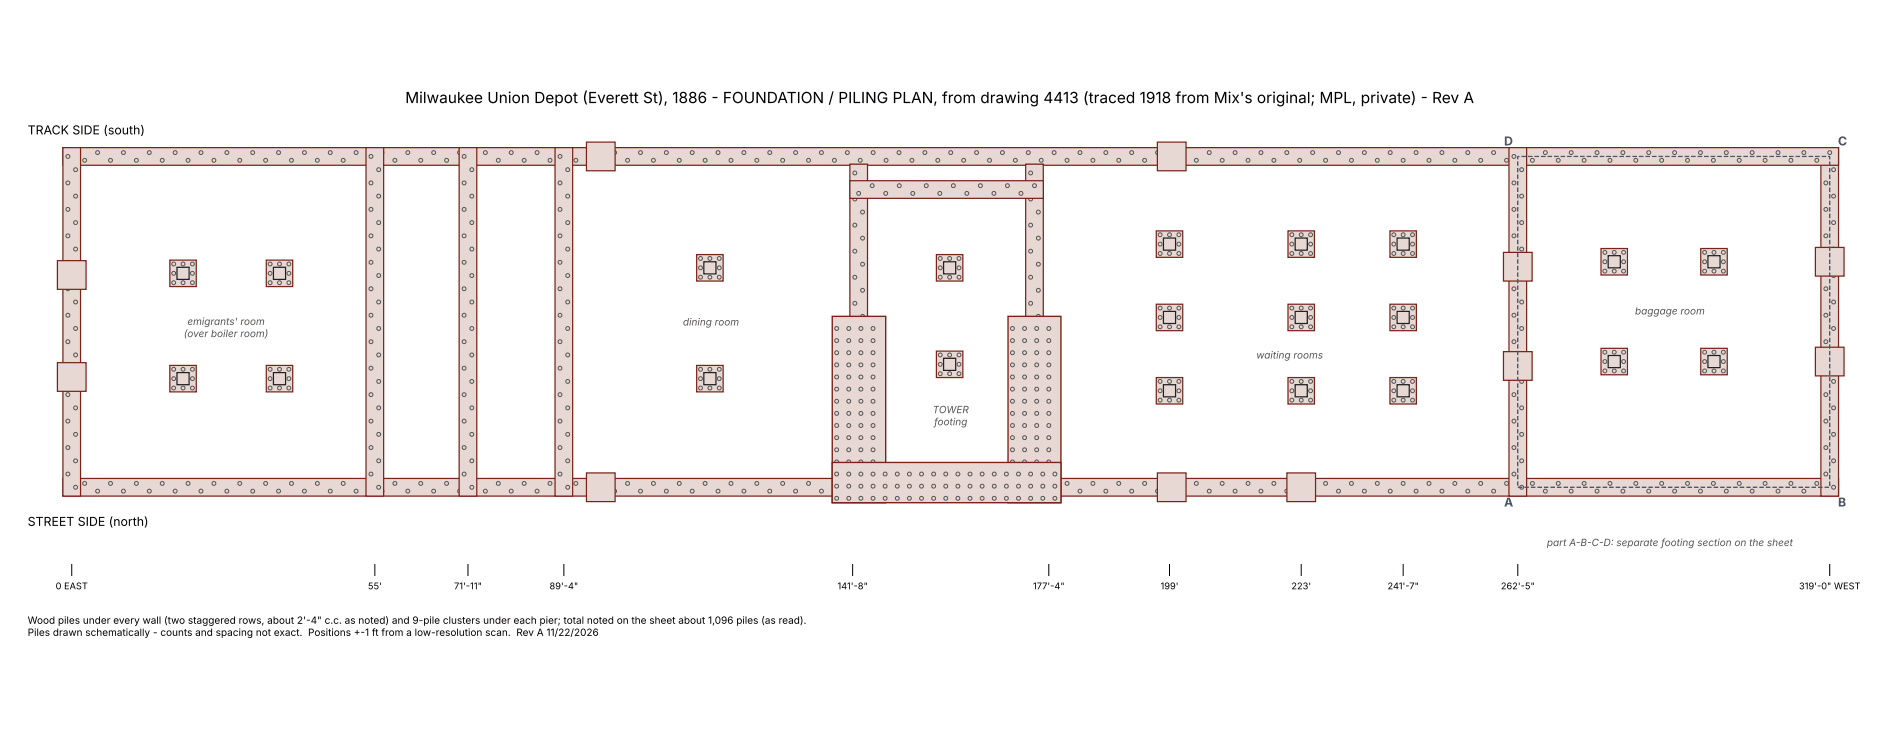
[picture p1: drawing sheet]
<svg xmlns="http://www.w3.org/2000/svg" width="432mm" height="173mm" viewBox="0 0 432 173" stroke-linecap="round" stroke-linejoin="round" font-family="sans-serif">
<path d="M14.4 109.6h407v4h-407z" fill="#e8d8d3" stroke="#7a2318" stroke-width=".28"/>
<g fill="none" stroke="#555" stroke-width=".23">
<circle cx="16.4" cy="112.5" r=".44"/>
<circle cx="19.4" cy="110.7" r=".44"/>
<circle cx="22.4" cy="112.5" r=".44"/>
<circle cx="25.3" cy="110.7" r=".44"/>
<circle cx="28.3" cy="112.5" r=".44"/>
<circle cx="31.3" cy="110.7" r=".44"/>
<circle cx="34.2" cy="112.5" r=".44"/>
<circle cx="37.2" cy="110.7" r=".44"/>
<circle cx="40.1" cy="112.5" r=".44"/>
<circle cx="43.1" cy="110.7" r=".44"/>
<circle cx="46.1" cy="112.5" r=".44"/>
<circle cx="49" cy="110.7" r=".44"/>
<circle cx="52" cy="112.5" r=".44"/>
<circle cx="55" cy="110.7" r=".44"/>
<circle cx="57.9" cy="112.5" r=".44"/>
<circle cx="60.9" cy="110.7" r=".44"/>
<circle cx="63.8" cy="112.5" r=".44"/>
<circle cx="66.8" cy="110.7" r=".44"/>
<circle cx="69.8" cy="112.5" r=".44"/>
<circle cx="72.7" cy="110.7" r=".44"/>
<circle cx="75.7" cy="112.5" r=".44"/>
<circle cx="78.7" cy="110.7" r=".44"/>
<circle cx="81.6" cy="112.5" r=".44"/>
<circle cx="84.6" cy="110.7" r=".44"/>
<circle cx="87.5" cy="112.5" r=".44"/>
<circle cx="90.5" cy="110.7" r=".44"/>
<circle cx="93.5" cy="112.5" r=".44"/>
<circle cx="96.4" cy="110.7" r=".44"/>
<circle cx="99.4" cy="112.5" r=".44"/>
<circle cx="102.4" cy="110.7" r=".44"/>
<circle cx="105.3" cy="112.5" r=".44"/>
<circle cx="108.3" cy="110.7" r=".44"/>
<circle cx="111.2" cy="112.5" r=".44"/>
<circle cx="114.2" cy="110.7" r=".44"/>
<circle cx="117.2" cy="112.5" r=".44"/>
<circle cx="120.1" cy="110.7" r=".44"/>
<circle cx="123.1" cy="112.5" r=".44"/>
<circle cx="126.1" cy="110.7" r=".44"/>
<circle cx="129" cy="112.5" r=".44"/>
<circle cx="132" cy="110.7" r=".44"/>
<circle cx="134.9" cy="112.5" r=".44"/>
<circle cx="137.9" cy="110.7" r=".44"/>
<circle cx="140.9" cy="112.5" r=".44"/>
<circle cx="143.8" cy="110.7" r=".44"/>
<circle cx="146.8" cy="112.5" r=".44"/>
<circle cx="149.8" cy="110.7" r=".44"/>
<circle cx="152.7" cy="112.5" r=".44"/>
<circle cx="155.7" cy="110.7" r=".44"/>
<circle cx="158.6" cy="112.5" r=".44"/>
<circle cx="161.6" cy="110.7" r=".44"/>
<circle cx="164.6" cy="112.5" r=".44"/>
<circle cx="167.5" cy="110.7" r=".44"/>
<circle cx="170.5" cy="112.5" r=".44"/>
<circle cx="173.5" cy="110.7" r=".44"/>
<circle cx="176.4" cy="112.5" r=".44"/>
<circle cx="179.4" cy="110.7" r=".44"/>
<circle cx="182.3" cy="112.5" r=".44"/>
<circle cx="185.3" cy="110.7" r=".44"/>
<circle cx="188.3" cy="112.5" r=".44"/>
<circle cx="191.2" cy="110.7" r=".44"/>
<circle cx="194.2" cy="112.5" r=".44"/>
<circle cx="197.2" cy="110.7" r=".44"/>
<circle cx="200.1" cy="112.5" r=".44"/>
<circle cx="203.1" cy="110.7" r=".44"/>
<circle cx="206" cy="112.5" r=".44"/>
<circle cx="209" cy="110.7" r=".44"/>
<circle cx="212" cy="112.5" r=".44"/>
<circle cx="214.9" cy="110.7" r=".44"/>
<circle cx="217.9" cy="112.5" r=".44"/>
<circle cx="220.9" cy="110.7" r=".44"/>
<circle cx="223.8" cy="112.5" r=".44"/>
<circle cx="226.8" cy="110.7" r=".44"/>
<circle cx="229.8" cy="112.5" r=".44"/>
<circle cx="232.7" cy="110.7" r=".44"/>
<circle cx="235.7" cy="112.5" r=".44"/>
<circle cx="238.6" cy="110.7" r=".44"/>
<circle cx="241.6" cy="112.5" r=".44"/>
<circle cx="244.6" cy="110.7" r=".44"/>
<circle cx="247.5" cy="112.5" r=".44"/>
<circle cx="250.5" cy="110.7" r=".44"/>
<circle cx="253.5" cy="112.5" r=".44"/>
<circle cx="256.4" cy="110.7" r=".44"/>
<circle cx="259.4" cy="112.5" r=".44"/>
<circle cx="262.3" cy="110.7" r=".44"/>
<circle cx="265.3" cy="112.5" r=".44"/>
<circle cx="268.3" cy="110.7" r=".44"/>
<circle cx="271.2" cy="112.5" r=".44"/>
<circle cx="274.2" cy="110.7" r=".44"/>
<circle cx="277.2" cy="112.5" r=".44"/>
<circle cx="280.1" cy="110.7" r=".44"/>
<circle cx="283.1" cy="112.5" r=".44"/>
<circle cx="286" cy="110.7" r=".44"/>
<circle cx="289" cy="112.5" r=".44"/>
<circle cx="292" cy="110.7" r=".44"/>
<circle cx="294.9" cy="112.5" r=".44"/>
<circle cx="297.9" cy="110.7" r=".44"/>
<circle cx="300.9" cy="112.5" r=".44"/>
<circle cx="303.8" cy="110.7" r=".44"/>
<circle cx="306.8" cy="112.5" r=".44"/>
<circle cx="309.7" cy="110.7" r=".44"/>
<circle cx="312.7" cy="112.5" r=".44"/>
<circle cx="315.7" cy="110.7" r=".44"/>
<circle cx="318.6" cy="112.5" r=".44"/>
<circle cx="321.6" cy="110.7" r=".44"/>
<circle cx="324.6" cy="112.5" r=".44"/>
<circle cx="327.5" cy="110.7" r=".44"/>
<circle cx="330.5" cy="112.5" r=".44"/>
<circle cx="333.4" cy="110.7" r=".44"/>
<circle cx="336.4" cy="112.5" r=".44"/>
<circle cx="339.4" cy="110.7" r=".44"/>
<circle cx="342.3" cy="112.5" r=".44"/>
<circle cx="345.3" cy="110.7" r=".44"/>
<circle cx="348.3" cy="112.5" r=".44"/>
<circle cx="351.2" cy="110.7" r=".44"/>
<circle cx="354.2" cy="112.5" r=".44"/>
<circle cx="357.1" cy="110.7" r=".44"/>
<circle cx="360.1" cy="112.5" r=".44"/>
<circle cx="363.1" cy="110.7" r=".44"/>
<circle cx="366" cy="112.5" r=".44"/>
<circle cx="369" cy="110.7" r=".44"/>
<circle cx="372" cy="112.5" r=".44"/>
<circle cx="374.9" cy="110.7" r=".44"/>
<circle cx="377.9" cy="112.5" r=".44"/>
<circle cx="380.8" cy="110.7" r=".44"/>
<circle cx="383.8" cy="112.5" r=".44"/>
<circle cx="386.8" cy="110.7" r=".44"/>
<circle cx="389.7" cy="112.5" r=".44"/>
<circle cx="392.7" cy="110.7" r=".44"/>
<circle cx="395.7" cy="112.5" r=".44"/>
<circle cx="398.6" cy="110.7" r=".44"/>
<circle cx="401.6" cy="112.5" r=".44"/>
<circle cx="404.5" cy="110.7" r=".44"/>
<circle cx="407.5" cy="112.5" r=".44"/>
<circle cx="410.5" cy="110.7" r=".44"/>
<circle cx="413.4" cy="112.5" r=".44"/>
<circle cx="416.4" cy="110.7" r=".44"/>
<circle cx="419.4" cy="112.5" r=".44"/>
</g>
<path d="M417.3 33.8h4.1v79.8h-4.1z" fill="#e8d8d3" stroke="#7a2318" stroke-width=".28"/>
<g fill="none" stroke="#555" stroke-width=".23">
<circle cx="418.5" cy="35.8" r=".44"/>
<circle cx="420.2" cy="38.9" r=".44"/>
<circle cx="418.5" cy="41.9" r=".44"/>
<circle cx="418.5" cy="54" r=".44"/>
<circle cx="418.5" cy="48" r=".44"/>
<circle cx="420.2" cy="57.1" r=".44"/>
<circle cx="420.2" cy="44.9" r=".44"/>
<circle cx="420.2" cy="51" r=".44"/>
<circle cx="418.5" cy="66.2" r=".44"/>
<circle cx="418.5" cy="72.2" r=".44"/>
<circle cx="418.5" cy="60.1" r=".44"/>
<circle cx="418.5" cy="78.3" r=".44"/>
<circle cx="420.2" cy="69.2" r=".44"/>
<circle cx="420.2" cy="75.2" r=".44"/>
<circle cx="420.2" cy="63.1" r=".44"/>
<circle cx="418.5" cy="84.3" r=".44"/>
<circle cx="418.5" cy="90.4" r=".44"/>
<circle cx="418.5" cy="96.5" r=".44"/>
<circle cx="420.2" cy="81.3" r=".44"/>
<circle cx="420.2" cy="99.5" r=".44"/>
<circle cx="420.2" cy="87.4" r=".44"/>
<circle cx="420.2" cy="93.4" r=".44"/>
<circle cx="418.5" cy="102.5" r=".44"/>
<circle cx="418.5" cy="108.6" r=".44"/>
<circle cx="420.2" cy="111.6" r=".44"/>
<circle cx="420.2" cy="105.6" r=".44"/>
</g>
<path d="M14.4 33.8h407v4.1h-407z" fill="#e8d8d3" stroke="#7a2318" stroke-width=".28"/>
<g fill="none" stroke="#555" stroke-width=".23">
<circle cx="16.4" cy="35" r=".44"/>
<circle cx="19.4" cy="36.7" r=".44"/>
<circle cx="22.4" cy="35" r=".44"/>
<circle cx="25.3" cy="36.7" r=".44"/>
<circle cx="28.3" cy="35" r=".44"/>
<circle cx="31.3" cy="36.7" r=".44"/>
<circle cx="34.2" cy="35" r=".44"/>
<circle cx="37.2" cy="36.7" r=".44"/>
<circle cx="40.1" cy="35" r=".44"/>
<circle cx="43.1" cy="36.7" r=".44"/>
<circle cx="46.1" cy="35" r=".44"/>
<circle cx="49" cy="36.7" r=".44"/>
<circle cx="52" cy="35" r=".44"/>
<circle cx="55" cy="36.7" r=".44"/>
<circle cx="57.9" cy="35" r=".44"/>
<circle cx="60.9" cy="36.7" r=".44"/>
<circle cx="63.8" cy="35" r=".44"/>
<circle cx="66.8" cy="36.7" r=".44"/>
<circle cx="69.8" cy="35" r=".44"/>
<circle cx="72.7" cy="36.7" r=".44"/>
<circle cx="75.7" cy="35" r=".44"/>
<circle cx="78.7" cy="36.7" r=".44"/>
<circle cx="81.6" cy="35" r=".44"/>
<circle cx="84.6" cy="36.7" r=".44"/>
<circle cx="87.5" cy="35" r=".44"/>
<circle cx="90.5" cy="36.7" r=".44"/>
<circle cx="93.5" cy="35" r=".44"/>
<circle cx="96.4" cy="36.7" r=".44"/>
<circle cx="99.4" cy="35" r=".44"/>
<circle cx="102.4" cy="36.7" r=".44"/>
<circle cx="105.3" cy="35" r=".44"/>
<circle cx="108.3" cy="36.7" r=".44"/>
<circle cx="111.2" cy="35" r=".44"/>
<circle cx="114.2" cy="36.7" r=".44"/>
<circle cx="117.2" cy="35" r=".44"/>
<circle cx="120.1" cy="36.7" r=".44"/>
<circle cx="123.1" cy="35" r=".44"/>
<circle cx="126.1" cy="36.7" r=".44"/>
<circle cx="129" cy="35" r=".44"/>
<circle cx="132" cy="36.7" r=".44"/>
<circle cx="134.9" cy="35" r=".44"/>
<circle cx="137.9" cy="36.7" r=".44"/>
<circle cx="140.9" cy="35" r=".44"/>
<circle cx="143.8" cy="36.7" r=".44"/>
<circle cx="146.8" cy="35" r=".44"/>
<circle cx="149.8" cy="36.7" r=".44"/>
<circle cx="152.7" cy="35" r=".44"/>
<circle cx="155.7" cy="36.7" r=".44"/>
<circle cx="158.6" cy="35" r=".44"/>
<circle cx="161.6" cy="36.7" r=".44"/>
<circle cx="164.6" cy="35" r=".44"/>
<circle cx="167.5" cy="36.7" r=".44"/>
<circle cx="170.5" cy="35" r=".44"/>
<circle cx="173.5" cy="36.7" r=".44"/>
<circle cx="176.4" cy="35" r=".44"/>
<circle cx="179.4" cy="36.7" r=".44"/>
<circle cx="182.3" cy="35" r=".44"/>
<circle cx="185.3" cy="36.7" r=".44"/>
<circle cx="188.3" cy="35" r=".44"/>
<circle cx="191.2" cy="36.7" r=".44"/>
<circle cx="194.2" cy="35" r=".44"/>
<circle cx="197.2" cy="36.7" r=".44"/>
<circle cx="200.1" cy="35" r=".44"/>
<circle cx="203.1" cy="36.7" r=".44"/>
<circle cx="206" cy="35" r=".44"/>
<circle cx="209" cy="36.7" r=".44"/>
<circle cx="212" cy="35" r=".44"/>
<circle cx="214.9" cy="36.7" r=".44"/>
<circle cx="217.9" cy="35" r=".44"/>
<circle cx="220.9" cy="36.7" r=".44"/>
<circle cx="223.8" cy="35" r=".44"/>
<circle cx="226.8" cy="36.7" r=".44"/>
<circle cx="229.8" cy="35" r=".44"/>
<circle cx="232.7" cy="36.7" r=".44"/>
<circle cx="235.7" cy="35" r=".44"/>
<circle cx="238.6" cy="36.7" r=".44"/>
<circle cx="241.6" cy="35" r=".44"/>
<circle cx="244.6" cy="36.7" r=".44"/>
<circle cx="247.5" cy="35" r=".44"/>
<circle cx="250.5" cy="36.7" r=".44"/>
<circle cx="253.5" cy="35" r=".44"/>
<circle cx="256.4" cy="36.7" r=".44"/>
<circle cx="259.4" cy="35" r=".44"/>
<circle cx="262.3" cy="36.7" r=".44"/>
<circle cx="265.3" cy="35" r=".44"/>
<circle cx="268.3" cy="36.7" r=".44"/>
<circle cx="271.2" cy="35" r=".44"/>
<circle cx="274.2" cy="36.7" r=".44"/>
<circle cx="277.2" cy="35" r=".44"/>
<circle cx="280.1" cy="36.7" r=".44"/>
<circle cx="283.1" cy="35" r=".44"/>
<circle cx="286" cy="36.7" r=".44"/>
<circle cx="289" cy="35" r=".44"/>
<circle cx="292" cy="36.7" r=".44"/>
<circle cx="294.9" cy="35" r=".44"/>
<circle cx="297.9" cy="36.7" r=".44"/>
<circle cx="300.9" cy="35" r=".44"/>
<circle cx="303.8" cy="36.7" r=".44"/>
<circle cx="306.8" cy="35" r=".44"/>
<circle cx="309.7" cy="36.7" r=".44"/>
<circle cx="312.7" cy="35" r=".44"/>
<circle cx="315.7" cy="36.7" r=".44"/>
<circle cx="318.6" cy="35" r=".44"/>
<circle cx="321.6" cy="36.7" r=".44"/>
<circle cx="324.6" cy="35" r=".44"/>
<circle cx="327.5" cy="36.7" r=".44"/>
<circle cx="330.5" cy="35" r=".44"/>
<circle cx="333.4" cy="36.7" r=".44"/>
<circle cx="336.4" cy="35" r=".44"/>
<circle cx="339.4" cy="36.7" r=".44"/>
<circle cx="342.3" cy="35" r=".44"/>
<circle cx="345.3" cy="36.7" r=".44"/>
<circle cx="348.3" cy="35" r=".44"/>
<circle cx="351.2" cy="36.7" r=".44"/>
<circle cx="354.2" cy="35" r=".44"/>
<circle cx="357.1" cy="36.7" r=".44"/>
<circle cx="360.1" cy="35" r=".44"/>
<circle cx="363.1" cy="36.7" r=".44"/>
<circle cx="366" cy="35" r=".44"/>
<circle cx="369" cy="36.7" r=".44"/>
<circle cx="372" cy="35" r=".44"/>
<circle cx="374.9" cy="36.7" r=".44"/>
<circle cx="377.9" cy="35" r=".44"/>
<circle cx="380.8" cy="36.7" r=".44"/>
<circle cx="383.8" cy="35" r=".44"/>
<circle cx="386.8" cy="36.7" r=".44"/>
<circle cx="389.7" cy="35" r=".44"/>
<circle cx="392.7" cy="36.7" r=".44"/>
<circle cx="395.7" cy="35" r=".44"/>
<circle cx="398.6" cy="36.7" r=".44"/>
<circle cx="401.6" cy="35" r=".44"/>
<circle cx="404.5" cy="36.7" r=".44"/>
<circle cx="407.5" cy="35" r=".44"/>
<circle cx="410.5" cy="36.7" r=".44"/>
<circle cx="413.4" cy="35" r=".44"/>
<circle cx="416.4" cy="36.7" r=".44"/>
<circle cx="419.4" cy="35" r=".44"/>
</g>
<path d="M14.4 33.8h4.1v79.8h-4.1z" fill="#e8d8d3" stroke="#7a2318" stroke-width=".28"/>
<g fill="none" stroke="#555" stroke-width=".23">
<circle cx="15.6" cy="35.8" r=".44"/>
<circle cx="17.3" cy="38.9" r=".44"/>
<circle cx="15.6" cy="41.9" r=".44"/>
<circle cx="15.6" cy="54" r=".44"/>
<circle cx="15.6" cy="48" r=".44"/>
<circle cx="17.3" cy="57.1" r=".44"/>
<circle cx="17.3" cy="44.9" r=".44"/>
<circle cx="17.3" cy="51" r=".44"/>
<circle cx="15.6" cy="66.2" r=".44"/>
<circle cx="15.6" cy="72.2" r=".44"/>
<circle cx="15.6" cy="60.1" r=".44"/>
<circle cx="15.6" cy="78.3" r=".44"/>
<circle cx="17.3" cy="69.2" r=".44"/>
<circle cx="17.3" cy="63.1" r=".44"/>
<circle cx="17.3" cy="75.2" r=".44"/>
<circle cx="15.6" cy="90.4" r=".44"/>
<circle cx="15.6" cy="96.5" r=".44"/>
<circle cx="15.6" cy="84.3" r=".44"/>
<circle cx="17.3" cy="81.3" r=".44"/>
<circle cx="17.3" cy="93.4" r=".44"/>
<circle cx="17.3" cy="87.4" r=".44"/>
<circle cx="17.3" cy="99.5" r=".44"/>
<circle cx="15.6" cy="102.5" r=".44"/>
<circle cx="15.6" cy="108.6" r=".44"/>
<circle cx="17.3" cy="111.6" r=".44"/>
<circle cx="17.3" cy="105.6" r=".44"/>
</g>
<path d="M83.9 33.8h4v79.8h-4z" fill="#e8d8d3" stroke="#7a2318" stroke-width=".28"/>
<g fill="none" stroke="#555" stroke-width=".23">
<circle cx="85" cy="35.8" r=".44"/>
<circle cx="86.8" cy="38.9" r=".44"/>
<circle cx="85" cy="54" r=".44"/>
<circle cx="85" cy="41.9" r=".44"/>
<circle cx="85" cy="48" r=".44"/>
<circle cx="86.8" cy="57.1" r=".44"/>
<circle cx="86.8" cy="44.9" r=".44"/>
<circle cx="86.8" cy="51" r=".44"/>
<circle cx="85" cy="66.2" r=".44"/>
<circle cx="85" cy="72.2" r=".44"/>
<circle cx="85" cy="60.1" r=".44"/>
<circle cx="85" cy="78.3" r=".44"/>
<circle cx="86.8" cy="69.2" r=".44"/>
<circle cx="86.8" cy="75.2" r=".44"/>
<circle cx="86.8" cy="63.1" r=".44"/>
<circle cx="85" cy="90.4" r=".44"/>
<circle cx="85" cy="84.3" r=".44"/>
<circle cx="85" cy="96.5" r=".44"/>
<circle cx="86.8" cy="81.3" r=".44"/>
<circle cx="86.8" cy="93.4" r=".44"/>
<circle cx="86.8" cy="87.4" r=".44"/>
<circle cx="86.8" cy="99.5" r=".44"/>
<circle cx="85" cy="108.6" r=".44"/>
<circle cx="85" cy="102.5" r=".44"/>
<circle cx="86.8" cy="105.6" r=".44"/>
<circle cx="86.8" cy="111.6" r=".44"/>
</g>
<path d="M105.2 33.8h4.1v79.8h-4.1z" fill="#e8d8d3" stroke="#7a2318" stroke-width=".28"/>
<g fill="none" stroke="#555" stroke-width=".23">
<circle cx="106.4" cy="35.8" r=".44"/>
<circle cx="108.1" cy="38.9" r=".44"/>
<circle cx="106.4" cy="54" r=".44"/>
<circle cx="106.4" cy="41.9" r=".44"/>
<circle cx="106.4" cy="48" r=".44"/>
<circle cx="108.1" cy="57.1" r=".44"/>
<circle cx="108.1" cy="44.9" r=".44"/>
<circle cx="108.1" cy="51" r=".44"/>
<circle cx="106.4" cy="66.2" r=".44"/>
<circle cx="106.4" cy="72.2" r=".44"/>
<circle cx="106.4" cy="60.1" r=".44"/>
<circle cx="106.4" cy="78.3" r=".44"/>
<circle cx="108.1" cy="69.2" r=".44"/>
<circle cx="108.1" cy="75.2" r=".44"/>
<circle cx="108.1" cy="63.1" r=".44"/>
<circle cx="106.4" cy="96.5" r=".44"/>
<circle cx="106.4" cy="84.3" r=".44"/>
<circle cx="106.4" cy="90.4" r=".44"/>
<circle cx="108.1" cy="81.3" r=".44"/>
<circle cx="108.1" cy="99.5" r=".44"/>
<circle cx="108.1" cy="87.4" r=".44"/>
<circle cx="108.1" cy="93.4" r=".44"/>
<circle cx="106.4" cy="108.6" r=".44"/>
<circle cx="106.4" cy="102.5" r=".44"/>
<circle cx="108.1" cy="105.6" r=".44"/>
<circle cx="108.1" cy="111.6" r=".44"/>
</g>
<path d="M127.2 33.8h4.1v79.8h-4.1z" fill="#e8d8d3" stroke="#7a2318" stroke-width=".28"/>
<g fill="none" stroke="#555" stroke-width=".23">
<circle cx="128.3" cy="35.8" r=".44"/>
<circle cx="130.1" cy="38.9" r=".44"/>
<circle cx="128.3" cy="54" r=".44"/>
<circle cx="128.3" cy="41.9" r=".44"/>
<circle cx="128.3" cy="48" r=".44"/>
<circle cx="130.1" cy="57.1" r=".44"/>
<circle cx="130.1" cy="44.9" r=".44"/>
<circle cx="130.1" cy="51" r=".44"/>
<circle cx="128.3" cy="66.2" r=".44"/>
<circle cx="128.3" cy="72.2" r=".44"/>
<circle cx="128.3" cy="60.1" r=".44"/>
<circle cx="128.3" cy="78.3" r=".44"/>
<circle cx="130.1" cy="69.2" r=".44"/>
<circle cx="130.1" cy="75.2" r=".44"/>
<circle cx="130.1" cy="63.1" r=".44"/>
<circle cx="128.3" cy="90.4" r=".44"/>
<circle cx="128.3" cy="84.3" r=".44"/>
<circle cx="128.3" cy="96.5" r=".44"/>
<circle cx="130.1" cy="81.3" r=".44"/>
<circle cx="130.1" cy="99.5" r=".44"/>
<circle cx="130.1" cy="93.4" r=".44"/>
<circle cx="130.1" cy="87.4" r=".44"/>
<circle cx="128.3" cy="102.5" r=".44"/>
<circle cx="128.3" cy="108.6" r=".44"/>
<circle cx="130.1" cy="105.6" r=".44"/>
<circle cx="130.1" cy="111.6" r=".44"/>
</g>
<path d="M345.8 33.8h4.1v79.8h-4.1z" fill="#e8d8d3" stroke="#7a2318" stroke-width=".28"/>
<g fill="none" stroke="#555" stroke-width=".23">
<circle cx="347" cy="35.8" r=".44"/>
<circle cx="348.8" cy="38.9" r=".44"/>
<circle cx="347" cy="41.9" r=".44"/>
<circle cx="347" cy="54" r=".44"/>
<circle cx="347" cy="48" r=".44"/>
<circle cx="348.8" cy="57.1" r=".44"/>
<circle cx="348.8" cy="44.9" r=".44"/>
<circle cx="348.8" cy="51" r=".44"/>
<circle cx="347" cy="66.2" r=".44"/>
<circle cx="347" cy="72.2" r=".44"/>
<circle cx="347" cy="60.1" r=".44"/>
<circle cx="347" cy="78.3" r=".44"/>
<circle cx="348.8" cy="69.2" r=".44"/>
<circle cx="348.8" cy="63.1" r=".44"/>
<circle cx="348.8" cy="75.2" r=".44"/>
<circle cx="347" cy="96.5" r=".44"/>
<circle cx="347" cy="90.4" r=".44"/>
<circle cx="347" cy="84.3" r=".44"/>
<circle cx="348.8" cy="81.3" r=".44"/>
<circle cx="348.8" cy="93.4" r=".44"/>
<circle cx="348.8" cy="87.4" r=".44"/>
<circle cx="348.8" cy="99.5" r=".44"/>
<circle cx="347" cy="108.6" r=".44"/>
<circle cx="347" cy="102.5" r=".44"/>
<circle cx="348.8" cy="105.6" r=".44"/>
<circle cx="348.8" cy="111.6" r=".44"/>
</g>
<path d="M194.8 37.6h4v36.9h-4z" fill="#e8d8d3" stroke="#7a2318" stroke-width=".28"/>
<g fill="none" stroke="#555" stroke-width=".23">
<circle cx="195.9" cy="39.6" r=".44"/>
<circle cx="195.9" cy="57.5" r=".44"/>
<circle cx="195.9" cy="45.6" r=".44"/>
<circle cx="195.9" cy="51.6" r=".44"/>
<circle cx="197.7" cy="54.6" r=".44"/>
<circle cx="197.7" cy="48.6" r=".44"/>
<circle cx="197.7" cy="42.6" r=".44"/>
<circle cx="195.9" cy="63.5" r=".44"/>
<circle cx="195.9" cy="69.5" r=".44"/>
<circle cx="197.7" cy="72.5" r=".44"/>
<circle cx="197.7" cy="66.5" r=".44"/>
<circle cx="197.7" cy="60.5" r=".44"/>
</g>
<path d="M235.1 37.6h4v36.9h-4z" fill="#e8d8d3" stroke="#7a2318" stroke-width=".28"/>
<g fill="none" stroke="#555" stroke-width=".23">
<circle cx="236.2" cy="39.6" r=".44"/>
<circle cx="236.2" cy="57.5" r=".44"/>
<circle cx="236.2" cy="45.6" r=".44"/>
<circle cx="236.2" cy="51.6" r=".44"/>
<circle cx="238" cy="54.6" r=".44"/>
<circle cx="238" cy="48.6" r=".44"/>
<circle cx="238" cy="42.6" r=".44"/>
<circle cx="236.2" cy="63.5" r=".44"/>
<circle cx="236.2" cy="69.5" r=".44"/>
<circle cx="238" cy="72.5" r=".44"/>
<circle cx="238" cy="66.5" r=".44"/>
<circle cx="238" cy="60.5" r=".44"/>
</g>
<path d="M194.8 41.4h44.3v4h-44.3z" fill="#e8d8d3" stroke="#7a2318" stroke-width=".28"/>
<g fill="none" stroke="#555" stroke-width=".23">
<circle cx="196.8" cy="44.3" r=".44"/>
<circle cx="199.9" cy="42.5" r=".44"/>
<circle cx="203" cy="44.3" r=".44"/>
<circle cx="206.1" cy="42.5" r=".44"/>
<circle cx="209.2" cy="44.3" r=".44"/>
<circle cx="212.3" cy="42.5" r=".44"/>
<circle cx="215.4" cy="44.3" r=".44"/>
<circle cx="218.5" cy="42.5" r=".44"/>
<circle cx="221.6" cy="44.3" r=".44"/>
<circle cx="224.7" cy="42.5" r=".44"/>
<circle cx="227.8" cy="44.3" r=".44"/>
<circle cx="230.9" cy="42.5" r=".44"/>
<circle cx="234" cy="44.3" r=".44"/>
<circle cx="237.1" cy="42.5" r=".44"/>
</g>
<path d="M190.7 72.5h12.3v42.7h-12.3z" fill="#e8d8d3" stroke="#7a2318" stroke-width=".32"/>
<g fill="none" stroke="#555" stroke-width=".23">
<circle cx="191.8" cy="78" r=".44"/>
<circle cx="191.8" cy="75.2" r=".44"/>
<circle cx="194.5" cy="78" r=".44"/>
<circle cx="194.5" cy="75.2" r=".44"/>
<circle cx="197.3" cy="78" r=".44"/>
<circle cx="197.3" cy="75.2" r=".44"/>
<circle cx="200.1" cy="78" r=".44"/>
<circle cx="200.1" cy="75.2" r=".44"/>
<circle cx="191.8" cy="86.4" r=".44"/>
<circle cx="191.8" cy="97.5" r=".44"/>
<circle cx="191.8" cy="80.8" r=".44"/>
<circle cx="191.8" cy="94.7" r=".44"/>
<circle cx="191.8" cy="83.6" r=".44"/>
<circle cx="191.8" cy="91.9" r=".44"/>
<circle cx="191.8" cy="89.1" r=".44"/>
<circle cx="194.5" cy="86.4" r=".44"/>
<circle cx="194.5" cy="97.5" r=".44"/>
<circle cx="194.5" cy="80.8" r=".44"/>
<circle cx="194.5" cy="94.7" r=".44"/>
<circle cx="194.5" cy="83.6" r=".44"/>
<circle cx="194.5" cy="91.9" r=".44"/>
<circle cx="194.5" cy="89.1" r=".44"/>
<circle cx="197.3" cy="86.4" r=".44"/>
<circle cx="197.3" cy="97.5" r=".44"/>
<circle cx="197.3" cy="80.8" r=".44"/>
<circle cx="197.3" cy="94.7" r=".44"/>
<circle cx="197.3" cy="83.6" r=".44"/>
<circle cx="197.3" cy="91.9" r=".44"/>
<circle cx="197.3" cy="89.1" r=".44"/>
<circle cx="200.1" cy="86.4" r=".44"/>
<circle cx="200.1" cy="97.5" r=".44"/>
<circle cx="200.1" cy="80.8" r=".44"/>
<circle cx="200.1" cy="94.7" r=".44"/>
<circle cx="200.1" cy="83.6" r=".44"/>
<circle cx="200.1" cy="91.9" r=".44"/>
<circle cx="200.1" cy="89.1" r=".44"/>
<circle cx="191.8" cy="108.6" r=".44"/>
<circle cx="191.8" cy="105.8" r=".44"/>
<circle cx="191.8" cy="114.1" r=".44"/>
<circle cx="191.8" cy="103" r=".44"/>
<circle cx="191.8" cy="100.3" r=".44"/>
<circle cx="191.8" cy="111.4" r=".44"/>
<circle cx="194.5" cy="108.6" r=".44"/>
<circle cx="194.5" cy="105.8" r=".44"/>
<circle cx="194.5" cy="114.1" r=".44"/>
<circle cx="194.5" cy="103" r=".44"/>
<circle cx="194.5" cy="111.4" r=".44"/>
<circle cx="194.5" cy="100.3" r=".44"/>
<circle cx="197.3" cy="108.6" r=".44"/>
<circle cx="197.3" cy="105.8" r=".44"/>
<circle cx="197.3" cy="114.1" r=".44"/>
<circle cx="197.3" cy="103" r=".44"/>
<circle cx="197.3" cy="111.4" r=".44"/>
<circle cx="197.3" cy="100.3" r=".44"/>
<circle cx="200.1" cy="108.6" r=".44"/>
<circle cx="200.1" cy="105.8" r=".44"/>
<circle cx="200.1" cy="114.1" r=".44"/>
<circle cx="200.1" cy="103" r=".44"/>
<circle cx="200.1" cy="100.3" r=".44"/>
<circle cx="200.1" cy="111.4" r=".44"/>
</g>
<path d="M231 72.5h12.2v42.7h-12.2z" fill="#e8d8d3" stroke="#7a2318" stroke-width=".32"/>
<g fill="none" stroke="#555" stroke-width=".23">
<circle cx="232" cy="78" r=".44"/>
<circle cx="232" cy="75.2" r=".44"/>
<circle cx="234.8" cy="78" r=".44"/>
<circle cx="234.8" cy="75.2" r=".44"/>
<circle cx="237.6" cy="78" r=".44"/>
<circle cx="237.6" cy="75.2" r=".44"/>
<circle cx="240.4" cy="78" r=".44"/>
<circle cx="240.4" cy="75.2" r=".44"/>
<circle cx="232" cy="86.4" r=".44"/>
<circle cx="232" cy="97.5" r=".44"/>
<circle cx="232" cy="80.8" r=".44"/>
<circle cx="232" cy="94.7" r=".44"/>
<circle cx="232" cy="83.6" r=".44"/>
<circle cx="232" cy="91.9" r=".44"/>
<circle cx="232" cy="89.1" r=".44"/>
<circle cx="234.8" cy="86.4" r=".44"/>
<circle cx="234.8" cy="97.5" r=".44"/>
<circle cx="234.8" cy="80.8" r=".44"/>
<circle cx="234.8" cy="83.6" r=".44"/>
<circle cx="234.8" cy="94.7" r=".44"/>
<circle cx="234.8" cy="91.9" r=".44"/>
<circle cx="234.8" cy="89.1" r=".44"/>
<circle cx="237.6" cy="86.4" r=".44"/>
<circle cx="237.6" cy="97.5" r=".44"/>
<circle cx="237.6" cy="80.8" r=".44"/>
<circle cx="237.6" cy="83.6" r=".44"/>
<circle cx="237.6" cy="94.7" r=".44"/>
<circle cx="237.6" cy="91.9" r=".44"/>
<circle cx="237.6" cy="89.1" r=".44"/>
<circle cx="240.4" cy="86.4" r=".44"/>
<circle cx="240.4" cy="97.5" r=".44"/>
<circle cx="240.4" cy="80.8" r=".44"/>
<circle cx="240.4" cy="94.7" r=".44"/>
<circle cx="240.4" cy="83.6" r=".44"/>
<circle cx="240.4" cy="91.9" r=".44"/>
<circle cx="240.4" cy="89.1" r=".44"/>
<circle cx="232" cy="108.6" r=".44"/>
<circle cx="232" cy="105.8" r=".44"/>
<circle cx="232" cy="114.1" r=".44"/>
<circle cx="232" cy="103" r=".44"/>
<circle cx="232" cy="100.3" r=".44"/>
<circle cx="232" cy="111.4" r=".44"/>
<circle cx="234.8" cy="108.6" r=".44"/>
<circle cx="234.8" cy="105.8" r=".44"/>
<circle cx="234.8" cy="103" r=".44"/>
<circle cx="234.8" cy="114.1" r=".44"/>
<circle cx="234.8" cy="100.3" r=".44"/>
<circle cx="234.8" cy="111.4" r=".44"/>
<circle cx="237.6" cy="108.6" r=".44"/>
<circle cx="237.6" cy="105.8" r=".44"/>
<circle cx="237.6" cy="114.1" r=".44"/>
<circle cx="237.6" cy="103" r=".44"/>
<circle cx="237.6" cy="100.3" r=".44"/>
<circle cx="237.6" cy="111.4" r=".44"/>
<circle cx="240.4" cy="108.6" r=".44"/>
<circle cx="240.4" cy="105.8" r=".44"/>
<circle cx="240.4" cy="103" r=".44"/>
<circle cx="240.4" cy="114.1" r=".44"/>
<circle cx="240.4" cy="111.4" r=".44"/>
<circle cx="240.4" cy="100.3" r=".44"/>
</g>
<path d="M190.7 105.9h52.5v9.3h-52.5z" fill="#e8d8d3" stroke="#7a2318" stroke-width=".32"/>
<g fill="none" stroke="#555" stroke-width=".23">
<circle cx="191.8" cy="108.6" r=".44"/>
<circle cx="191.8" cy="114.1" r=".44"/>
<circle cx="191.8" cy="111.4" r=".44"/>
<circle cx="194.5" cy="108.6" r=".44"/>
<circle cx="194.5" cy="114.1" r=".44"/>
<circle cx="194.5" cy="111.4" r=".44"/>
<circle cx="197.3" cy="108.6" r=".44"/>
<circle cx="197.3" cy="114.1" r=".44"/>
<circle cx="197.3" cy="111.4" r=".44"/>
<circle cx="200.1" cy="108.6" r=".44"/>
<circle cx="200.1" cy="114.1" r=".44"/>
<circle cx="200.1" cy="111.4" r=".44"/>
<circle cx="202.9" cy="108.6" r=".44"/>
<circle cx="202.9" cy="114.1" r=".44"/>
<circle cx="202.9" cy="111.4" r=".44"/>
<circle cx="205.6" cy="108.6" r=".44"/>
<circle cx="205.6" cy="114.1" r=".44"/>
<circle cx="205.6" cy="111.4" r=".44"/>
<circle cx="208.4" cy="108.6" r=".44"/>
<circle cx="208.4" cy="114.1" r=".44"/>
<circle cx="208.4" cy="111.4" r=".44"/>
<circle cx="211.2" cy="108.6" r=".44"/>
<circle cx="211.2" cy="114.1" r=".44"/>
<circle cx="211.2" cy="111.4" r=".44"/>
<circle cx="214" cy="108.6" r=".44"/>
<circle cx="214" cy="114.1" r=".44"/>
<circle cx="214" cy="111.4" r=".44"/>
<circle cx="216.8" cy="108.6" r=".44"/>
<circle cx="216.8" cy="114.1" r=".44"/>
<circle cx="216.8" cy="111.4" r=".44"/>
<circle cx="219.5" cy="108.6" r=".44"/>
<circle cx="219.5" cy="114.1" r=".44"/>
<circle cx="219.5" cy="111.4" r=".44"/>
<circle cx="222.3" cy="108.6" r=".44"/>
<circle cx="222.3" cy="114.1" r=".44"/>
<circle cx="222.3" cy="111.4" r=".44"/>
<circle cx="225.1" cy="108.6" r=".44"/>
<circle cx="225.1" cy="114.1" r=".44"/>
<circle cx="225.1" cy="111.4" r=".44"/>
<circle cx="227.9" cy="108.6" r=".44"/>
<circle cx="227.9" cy="114.1" r=".44"/>
<circle cx="227.9" cy="111.4" r=".44"/>
<circle cx="230.7" cy="108.6" r=".44"/>
<circle cx="230.7" cy="114.1" r=".44"/>
<circle cx="230.7" cy="111.4" r=".44"/>
<circle cx="233.4" cy="108.6" r=".44"/>
<circle cx="233.4" cy="114.1" r=".44"/>
<circle cx="233.4" cy="111.4" r=".44"/>
<circle cx="236.2" cy="108.6" r=".44"/>
<circle cx="236.2" cy="114.1" r=".44"/>
<circle cx="236.2" cy="111.4" r=".44"/>
<circle cx="239" cy="108.6" r=".44"/>
<circle cx="239" cy="114.1" r=".44"/>
<circle cx="239" cy="111.4" r=".44"/>
<circle cx="241.8" cy="108.6" r=".44"/>
<circle cx="241.8" cy="114.1" r=".44"/>
<circle cx="241.8" cy="111.4" r=".44"/>
</g>
<path d="M38.9 83.7h6.1v6.1h-6.1z" fill="#e8d8d3" stroke="#7a2318" stroke-width=".28"/>
<path d="M40.6 85.3h2.7v2.8h-2.7z" fill="none" stroke="#222" stroke-width=".28"/>
<g fill="none" stroke="#555" stroke-width=".23">
<circle cx="39.8" cy="84.6" r=".44"/>
<circle cx="39.8" cy="88.9" r=".44"/>
<circle cx="39.8" cy="86.7" r=".44"/>
<circle cx="42" cy="88.9" r=".44"/>
<circle cx="42" cy="84.6" r=".44"/>
<circle cx="44.1" cy="84.6" r=".44"/>
<circle cx="44.1" cy="88.9" r=".44"/>
<circle cx="44.1" cy="86.7" r=".44"/>
</g>
<path d="M61 83.7h6.1v6.1h-6.1z" fill="#e8d8d3" stroke="#7a2318" stroke-width=".28"/>
<path d="M62.7 85.3h2.7v2.8h-2.7z" fill="none" stroke="#222" stroke-width=".28"/>
<g fill="none" stroke="#555" stroke-width=".23">
<circle cx="61.9" cy="88.9" r=".44"/>
<circle cx="61.9" cy="84.6" r=".44"/>
<circle cx="61.9" cy="86.7" r=".44"/>
<circle cx="64.1" cy="88.9" r=".44"/>
<circle cx="64.1" cy="84.6" r=".44"/>
<circle cx="66.2" cy="84.6" r=".44"/>
<circle cx="66.2" cy="88.9" r=".44"/>
<circle cx="66.2" cy="86.7" r=".44"/>
</g>
<path d="M38.9 59.6h6.1v6h-6.1z" fill="#e8d8d3" stroke="#7a2318" stroke-width=".28"/>
<path d="M40.6 61.2h2.7v2.8h-2.7z" fill="none" stroke="#222" stroke-width=".28"/>
<g fill="none" stroke="#555" stroke-width=".23">
<circle cx="39.8" cy="62.6" r=".44"/>
<circle cx="39.8" cy="60.5" r=".44"/>
<circle cx="39.8" cy="64.8" r=".44"/>
<circle cx="42" cy="60.5" r=".44"/>
<circle cx="42" cy="64.8" r=".44"/>
<circle cx="44.1" cy="62.6" r=".44"/>
<circle cx="44.1" cy="60.5" r=".44"/>
<circle cx="44.1" cy="64.8" r=".44"/>
</g>
<path d="M61 59.6h6.1v6h-6.1z" fill="#e8d8d3" stroke="#7a2318" stroke-width=".28"/>
<path d="M62.7 61.2h2.7v2.8h-2.7z" fill="none" stroke="#222" stroke-width=".28"/>
<g fill="none" stroke="#555" stroke-width=".23">
<circle cx="61.9" cy="62.6" r=".44"/>
<circle cx="61.9" cy="60.5" r=".44"/>
<circle cx="61.9" cy="64.8" r=".44"/>
<circle cx="64.1" cy="60.5" r=".44"/>
<circle cx="64.1" cy="64.8" r=".44"/>
<circle cx="66.2" cy="62.6" r=".44"/>
<circle cx="66.2" cy="60.5" r=".44"/>
<circle cx="66.2" cy="64.8" r=".44"/>
</g>
<path d="M159.7 83.7h6v6.1h-6z" fill="#e8d8d3" stroke="#7a2318" stroke-width=".28"/>
<path d="M161.3 85.3h2.8v2.8h-2.8z" fill="none" stroke="#222" stroke-width=".28"/>
<g fill="none" stroke="#555" stroke-width=".23">
<circle cx="160.6" cy="88.9" r=".44"/>
<circle cx="160.6" cy="84.6" r=".44"/>
<circle cx="160.6" cy="86.7" r=".44"/>
<circle cx="162.7" cy="88.9" r=".44"/>
<circle cx="162.7" cy="84.6" r=".44"/>
<circle cx="164.9" cy="84.6" r=".44"/>
<circle cx="164.9" cy="88.9" r=".44"/>
<circle cx="164.9" cy="86.7" r=".44"/>
</g>
<path d="M159.7 58.3h6v6.1h-6z" fill="#e8d8d3" stroke="#7a2318" stroke-width=".28"/>
<path d="M161.3 60h2.8v2.7h-2.8z" fill="none" stroke="#222" stroke-width=".28"/>
<g fill="none" stroke="#555" stroke-width=".23">
<circle cx="160.6" cy="59.2" r=".44"/>
<circle cx="162.7" cy="59.2" r=".44"/>
<circle cx="164.9" cy="59.2" r=".44"/>
<circle cx="160.6" cy="63.5" r=".44"/>
<circle cx="160.6" cy="61.4" r=".44"/>
<circle cx="162.7" cy="63.5" r=".44"/>
<circle cx="164.9" cy="63.5" r=".44"/>
<circle cx="164.9" cy="61.4" r=".44"/>
</g>
<path d="M214.6 80.4h6.1v6.1h-6.1z" fill="#e8d8d3" stroke="#7a2318" stroke-width=".28"/>
<path d="M216.3 82.1h2.7v2.7h-2.7z" fill="none" stroke="#222" stroke-width=".28"/>
<g fill="none" stroke="#555" stroke-width=".23">
<circle cx="215.5" cy="81.3" r=".44"/>
<circle cx="215.5" cy="83.5" r=".44"/>
<circle cx="215.5" cy="85.6" r=".44"/>
<circle cx="217.6" cy="81.3" r=".44"/>
<circle cx="217.6" cy="85.6" r=".44"/>
<circle cx="219.8" cy="81.3" r=".44"/>
<circle cx="219.8" cy="83.5" r=".44"/>
<circle cx="219.8" cy="85.6" r=".44"/>
</g>
<path d="M214.6 58.3h6.1v6.1h-6.1z" fill="#e8d8d3" stroke="#7a2318" stroke-width=".28"/>
<path d="M216.3 60h2.7v2.7h-2.7z" fill="none" stroke="#222" stroke-width=".28"/>
<g fill="none" stroke="#555" stroke-width=".23">
<circle cx="215.5" cy="59.2" r=".44"/>
<circle cx="217.6" cy="59.2" r=".44"/>
<circle cx="219.8" cy="59.2" r=".44"/>
<circle cx="215.5" cy="63.5" r=".44"/>
<circle cx="215.5" cy="61.4" r=".44"/>
<circle cx="217.6" cy="63.5" r=".44"/>
<circle cx="219.8" cy="63.5" r=".44"/>
<circle cx="219.8" cy="61.4" r=".44"/>
</g>
<path d="M265 86.5h6.1v6h-6.1z" fill="#e8d8d3" stroke="#7a2318" stroke-width=".28"/>
<path d="M266.7 88.1h2.7v2.8h-2.7z" fill="none" stroke="#222" stroke-width=".28"/>
<g fill="none" stroke="#555" stroke-width=".23">
<circle cx="265.9" cy="89.5" r=".44"/>
<circle cx="265.9" cy="91.7" r=".44"/>
<circle cx="265.9" cy="87.4" r=".44"/>
<circle cx="268" cy="91.7" r=".44"/>
<circle cx="268" cy="87.4" r=".44"/>
<circle cx="270.2" cy="89.5" r=".44"/>
<circle cx="270.2" cy="87.4" r=".44"/>
<circle cx="270.2" cy="91.7" r=".44"/>
</g>
<path d="M295.2 86.5h6.1v6h-6.1z" fill="#e8d8d3" stroke="#7a2318" stroke-width=".28"/>
<path d="M296.8 88.1h2.8v2.8h-2.8z" fill="none" stroke="#222" stroke-width=".28"/>
<g fill="none" stroke="#555" stroke-width=".23">
<circle cx="296.1" cy="89.5" r=".44"/>
<circle cx="296.1" cy="91.7" r=".44"/>
<circle cx="296.1" cy="87.4" r=".44"/>
<circle cx="298.2" cy="91.7" r=".44"/>
<circle cx="298.2" cy="87.4" r=".44"/>
<circle cx="300.4" cy="89.5" r=".44"/>
<circle cx="300.4" cy="87.4" r=".44"/>
<circle cx="300.4" cy="91.7" r=".44"/>
</g>
<path d="M318.6 86.5h6v6h-6z" fill="#e8d8d3" stroke="#7a2318" stroke-width=".28"/>
<path d="M320.2 88.1h2.8v2.8h-2.8z" fill="none" stroke="#222" stroke-width=".28"/>
<g fill="none" stroke="#555" stroke-width=".23">
<circle cx="319.5" cy="89.5" r=".44"/>
<circle cx="319.5" cy="91.7" r=".44"/>
<circle cx="319.5" cy="87.4" r=".44"/>
<circle cx="321.6" cy="87.4" r=".44"/>
<circle cx="321.6" cy="91.7" r=".44"/>
<circle cx="323.7" cy="89.5" r=".44"/>
<circle cx="323.7" cy="91.7" r=".44"/>
<circle cx="323.7" cy="87.4" r=".44"/>
</g>
<path d="M265 69.7h6.1v6.1h-6.1z" fill="#e8d8d3" stroke="#7a2318" stroke-width=".28"/>
<path d="M266.7 71.3h2.7v2.8h-2.7z" fill="none" stroke="#222" stroke-width=".28"/>
<g fill="none" stroke="#555" stroke-width=".23">
<circle cx="265.9" cy="72.7" r=".44"/>
<circle cx="265.9" cy="70.6" r=".44"/>
<circle cx="265.9" cy="74.9" r=".44"/>
<circle cx="268" cy="70.6" r=".44"/>
<circle cx="268" cy="74.9" r=".44"/>
<circle cx="270.2" cy="72.7" r=".44"/>
<circle cx="270.2" cy="70.6" r=".44"/>
<circle cx="270.2" cy="74.9" r=".44"/>
</g>
<path d="M295.2 69.7h6.1v6.1h-6.1z" fill="#e8d8d3" stroke="#7a2318" stroke-width=".28"/>
<path d="M296.8 71.3h2.8v2.8h-2.8z" fill="none" stroke="#222" stroke-width=".28"/>
<g fill="none" stroke="#555" stroke-width=".23">
<circle cx="296.1" cy="72.7" r=".44"/>
<circle cx="296.1" cy="70.6" r=".44"/>
<circle cx="296.1" cy="74.9" r=".44"/>
<circle cx="298.2" cy="70.6" r=".44"/>
<circle cx="298.2" cy="74.9" r=".44"/>
<circle cx="300.4" cy="72.7" r=".44"/>
<circle cx="300.4" cy="70.6" r=".44"/>
<circle cx="300.4" cy="74.9" r=".44"/>
</g>
<path d="M318.6 69.7h6v6.1h-6z" fill="#e8d8d3" stroke="#7a2318" stroke-width=".28"/>
<path d="M320.2 71.3h2.8v2.8h-2.8z" fill="none" stroke="#222" stroke-width=".28"/>
<g fill="none" stroke="#555" stroke-width=".23">
<circle cx="319.5" cy="72.7" r=".44"/>
<circle cx="319.5" cy="70.6" r=".44"/>
<circle cx="319.5" cy="74.9" r=".44"/>
<circle cx="321.6" cy="70.6" r=".44"/>
<circle cx="321.6" cy="74.9" r=".44"/>
<circle cx="323.7" cy="72.7" r=".44"/>
<circle cx="323.7" cy="70.6" r=".44"/>
<circle cx="323.7" cy="74.9" r=".44"/>
</g>
<path d="M265 52.9h6.1v6.1h-6.1z" fill="#e8d8d3" stroke="#7a2318" stroke-width=".28"/>
<path d="M266.7 54.5h2.7v2.8h-2.7z" fill="none" stroke="#222" stroke-width=".28"/>
<g fill="none" stroke="#555" stroke-width=".23">
<circle cx="265.9" cy="55.9" r=".44"/>
<circle cx="265.9" cy="53.8" r=".44"/>
<circle cx="265.9" cy="58.1" r=".44"/>
<circle cx="268" cy="53.8" r=".44"/>
<circle cx="268" cy="58.1" r=".44"/>
<circle cx="270.2" cy="55.9" r=".44"/>
<circle cx="270.2" cy="53.8" r=".44"/>
<circle cx="270.2" cy="58.1" r=".44"/>
</g>
<path d="M295.2 52.9h6.1v6.1h-6.1z" fill="#e8d8d3" stroke="#7a2318" stroke-width=".28"/>
<path d="M296.8 54.5h2.8v2.8h-2.8z" fill="none" stroke="#222" stroke-width=".28"/>
<g fill="none" stroke="#555" stroke-width=".23">
<circle cx="296.1" cy="55.9" r=".44"/>
<circle cx="296.1" cy="53.8" r=".44"/>
<circle cx="296.1" cy="58.1" r=".44"/>
<circle cx="298.2" cy="53.8" r=".44"/>
<circle cx="298.2" cy="58.1" r=".44"/>
<circle cx="300.4" cy="55.9" r=".44"/>
<circle cx="300.4" cy="53.8" r=".44"/>
<circle cx="300.4" cy="58.1" r=".44"/>
</g>
<path d="M318.6 52.9h6v6.1h-6z" fill="#e8d8d3" stroke="#7a2318" stroke-width=".28"/>
<path d="M320.2 54.5h2.8v2.8h-2.8z" fill="none" stroke="#222" stroke-width=".28"/>
<g fill="none" stroke="#555" stroke-width=".23">
<circle cx="319.5" cy="55.9" r=".44"/>
<circle cx="319.5" cy="53.8" r=".44"/>
<circle cx="319.5" cy="58.1" r=".44"/>
<circle cx="321.6" cy="53.8" r=".44"/>
<circle cx="321.6" cy="58.1" r=".44"/>
<circle cx="323.7" cy="55.9" r=".44"/>
<circle cx="323.7" cy="53.8" r=".44"/>
<circle cx="323.7" cy="58.1" r=".44"/>
</g>
<path d="M366.9 79.8h6.1v6.1h-6.1z" fill="#e8d8d3" stroke="#7a2318" stroke-width=".28"/>
<path d="M368.6 81.4h2.8v2.8h-2.8z" fill="none" stroke="#222" stroke-width=".28"/>
<g fill="none" stroke="#555" stroke-width=".23">
<circle cx="367.8" cy="82.8" r=".44"/>
<circle cx="367.8" cy="85" r=".44"/>
<circle cx="367.8" cy="80.7" r=".44"/>
<circle cx="370" cy="85" r=".44"/>
<circle cx="370" cy="80.7" r=".44"/>
<circle cx="372.1" cy="82.8" r=".44"/>
<circle cx="372.1" cy="85" r=".44"/>
<circle cx="372.1" cy="80.7" r=".44"/>
</g>
<path d="M389.8 79.8h6.1v6.1h-6.1z" fill="#e8d8d3" stroke="#7a2318" stroke-width=".28"/>
<path d="M391.4 81.4h2.8v2.8h-2.8z" fill="none" stroke="#222" stroke-width=".28"/>
<g fill="none" stroke="#555" stroke-width=".23">
<circle cx="390.7" cy="82.8" r=".44"/>
<circle cx="390.7" cy="85" r=".44"/>
<circle cx="390.7" cy="80.7" r=".44"/>
<circle cx="392.8" cy="85" r=".44"/>
<circle cx="392.8" cy="80.7" r=".44"/>
<circle cx="395" cy="82.8" r=".44"/>
<circle cx="395" cy="85" r=".44"/>
<circle cx="395" cy="80.7" r=".44"/>
</g>
<path d="M366.9 56.9h6.1v6.1h-6.1z" fill="#e8d8d3" stroke="#7a2318" stroke-width=".28"/>
<path d="M368.6 58.6h2.8v2.8h-2.8z" fill="none" stroke="#222" stroke-width=".28"/>
<g fill="none" stroke="#555" stroke-width=".23">
<circle cx="367.8" cy="60" r=".44"/>
<circle cx="367.8" cy="57.8" r=".44"/>
<circle cx="370" cy="57.8" r=".44"/>
<circle cx="372.1" cy="60" r=".44"/>
<circle cx="372.1" cy="57.8" r=".44"/>
<circle cx="367.8" cy="62.1" r=".44"/>
<circle cx="370" cy="62.1" r=".44"/>
<circle cx="372.1" cy="62.1" r=".44"/>
</g>
<path d="M389.8 56.9h6.1v6.1h-6.1z" fill="#e8d8d3" stroke="#7a2318" stroke-width=".28"/>
<path d="M391.4 58.6h2.8v2.8h-2.8z" fill="none" stroke="#222" stroke-width=".28"/>
<g fill="none" stroke="#555" stroke-width=".23">
<circle cx="390.7" cy="60" r=".44"/>
<circle cx="390.7" cy="57.8" r=".44"/>
<circle cx="392.8" cy="57.8" r=".44"/>
<circle cx="395" cy="60" r=".44"/>
<circle cx="395" cy="57.8" r=".44"/>
<circle cx="390.7" cy="62.1" r=".44"/>
<circle cx="392.8" cy="62.1" r=".44"/>
<circle cx="395" cy="62.1" r=".44"/>
</g>
<g fill="#e8d8d3" stroke="#7a2318" stroke-width=".28">
<path d="M13.2 83.1h6.5v6.5h-6.5z"/>
<path d="M13.2 59.7h6.5v6.6h-6.5z"/>
<path d="M265.3 108.3h6.5v6.6h-6.5z"/>
<path d="M294.9 108.3h6.6v6.6h-6.6z"/>
<path d="M265.3 32.6h6.5v6.5h-6.5z"/>
<path d="M416.1 79.5h6.5v6.6h-6.5z"/>
<path d="M416.1 56.7h6.5v6.5h-6.5z"/>
<path d="M344.6 80.5h6.6v6.6h-6.6z"/>
<path d="M344.6 57.8h6.6v6.6h-6.6z"/>
<path d="M134.4 32.6h6.6v6.5h-6.6z"/>
<path d="M134.4 108.3h6.6v6.6h-6.6z"/>
</g>
<path d="M347.9 111.6h71.5v-75.8h-71.5v75.8" fill="none" stroke="#2a4d8f" stroke-width=".28" stroke-dasharray="1 .5" stroke-linecap="butt"/>
<path d="M16.4 129.3v2.5M85.9 129.3v2.5M107.3 129.3v2.5M129.2 129.3v2.5M195.4 129.3v2.5M240.4 129.3v2.5M268 129.3v2.5M298.2 129.3v2.5M321.6 129.3v2.5M347.9 129.3v2.5M419.4 129.3v2.5" fill="none" stroke="#000" stroke-width=".23"/>
<text font-size="3.5" x="92.9" y="23.6">Milwaukee Union Depot (Everett St), 1886 - FOUNDATION / PILING PLAN, from drawing 4413 (traced 1918 from Mix's original; MPL, private) - Rev A</text>
<g font-size="2.8">
<text x="6.3" y="30.8">TRACK SIDE (south)</text>
<text x="6.3" y="120.5">STREET SIDE (north)</text>
</g>
<g font-size="2.8" fill="#2a4d8f">
<text x="344.7" y="33.3">D</text>
<text x="421.3" y="33.3">C</text>
<text x="344.7" y="116">A</text>
<text x="421.3" y="116">B</text>
</g>
<g font-size="2.3" fill="#555">
<text x="42.1" y="77.2">(over boiler room)</text>
<text x="42.9" y="74.4">emigrants' room</text>
<text x="156.5" y="74.6">dining room</text>
<text x="374.7" y="72">baggage room</text>
<text x="287.9" y="82.1">waiting rooms</text>
<text x="213.8" y="94.6">TOWER</text>
<text x="214.1" y="97.4">footing</text>
<text x="354.5" y="125.1">part A-B-C-D: separate footing section on the sheet</text>
</g>
<g font-size="2.3">
<text x="6.3" y="142.9">Wood piles under every wall (two staggered rows, about 2'-4&quot; c.c. as noted) and 9-pile clusters under each pier; total noted on the sheet about 1,096 piles (as read).</text>
<text x="6.3" y="145.7">Piles drawn schematically - counts and spacing not exact. Positions +-1 ft from a low-resolution scan. Rev A 11/22/2026</text>
</g>
<g font-size="2.1">
<text x="12.7" y="135">0 EAST</text>
<text x="84.3" y="135">55'</text>
<text x="104.1" y="135">71'-11&quot;</text>
<text x="125.9" y="135">89'-4&quot;</text>
<text x="191.9" y="135">141'-8&quot;</text>
<text x="236.8" y="135">177'-4&quot;</text>
<text x="266" y="135">199'</text>
<text x="296" y="135">223'</text>
<text x="318" y="135">241'-7&quot;</text>
<text x="344" y="135">262'-5&quot;</text>
<text x="412.3" y="135">319'-0&quot; WEST</text>
</g>
</svg>
